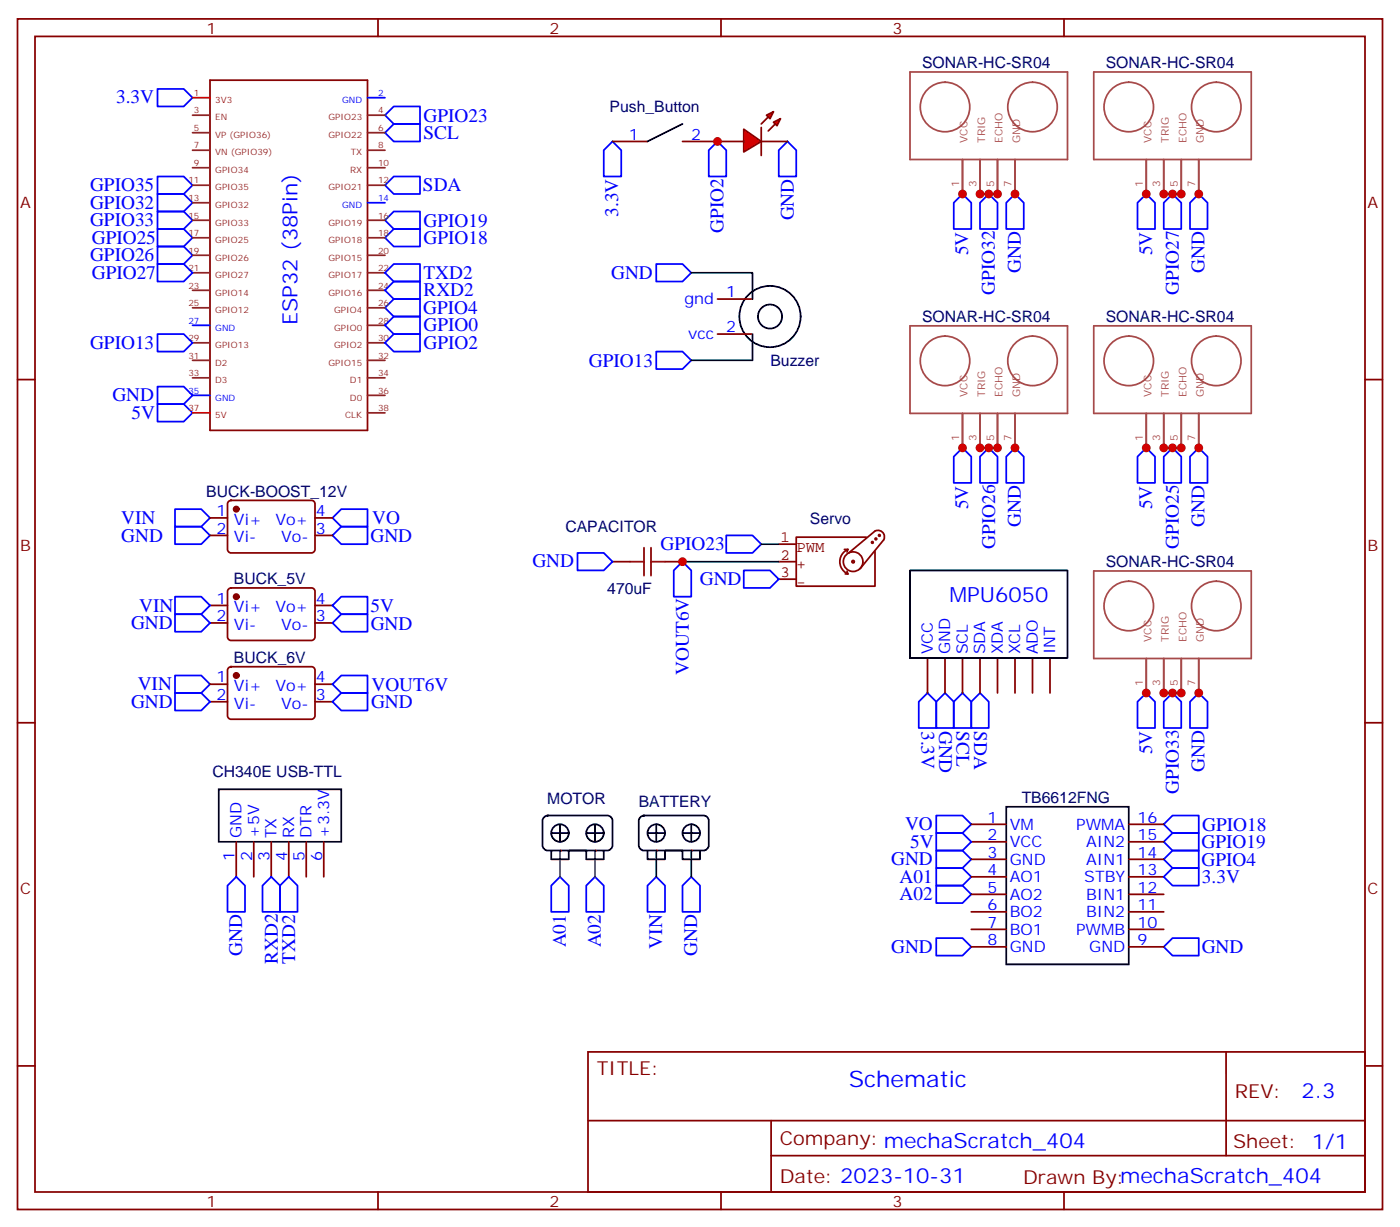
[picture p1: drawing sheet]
<svg xmlns="http://www.w3.org/2000/svg" width="282mm" height="247mm" viewBox="0 0 282 247" stroke-linecap="round" stroke-linejoin="round" font-family="sans-serif">
<g fill="none" stroke="#870000" stroke-width=".35">
<path d="M3.5 3.8h275.2v239.9h-275.2zM7.1 7.3h268.1v232.9h-268.1zM76.2 3.8v3.5M145.3 3.8v3.5M214.5 3.8v3.5M3.5 76.5h3.6M275.2 76.5h3.5M42.3 104.4h3.6M42.3 107.9h3.6M46.1 101l.5-.2h16.2a.71 .71 0 0 1 .7 .7v9.2a.76 .76 0 0 1-.7 .7h-16.2a.76 .76 0 0 1-.7-.7v-9.2zM63.5 104.4h3.5M63.5 107.9h3.5"/>
<path d="M123.5 113.2h3.5M134.1 113.2h3.5M187 132.6v7M190.5 132.6v7M194 132.6v7M197.6 132.6v7M201.1 132.6v7M204.6 132.6v7M208.1 132.6v7M211.7 132.6v7M3.5 145.6h3.6M275.2 145.6h3.5"/>
<path d="M195.8 166.1h7M195.8 169.6h7M195.8 173.1h7M195.8 176.7h7M227.5 166.1h7.1M227.5 169.6h7.1M227.5 173.1h7.1M227.5 176.7h7.1M195.8 180.2h7M195.8 183.7h7M195.8 187.3h7M195.8 190.8h7"/>
<path d="M227.5 180.2h7.1M227.5 183.7h7.1M227.5 187.3h7.1M227.5 190.8h7.1M3.5 214.8h3.6M118.5 211.9h156.7v28.3h-156.7zM247.2 212v20.9M275.2 214.8h3.5M118.6 225.8h156.4M155.4 232.9h119.6M155.4 225.8v14.1M76.2 240.2v3.5"/>
<path d="M145.3 240.2v3.5M214.5 240.2v3.5"/>
</g>
<g fill="none" stroke="#00f" stroke-width=".35">
<path d="M31.7 17.9h5.3l1.8 1.8-1.8 1.7h-5.3zM31.7 35.6h5.3l1.8 1.7-1.8 1.8h-5.3zM31.7 39.1h5.3l1.8 1.8-1.8 1.7h-5.3zM77.6 37.3l1.8-1.7h5.3v3.5h-5.3zM77.6 26.7l1.8-1.7h5.3v3.5h-5.3zM79.4 21.4h5.3v3.6h-5.3l-1.8-1.8zM123.5 28.5l1.7 1.8v5.3h-3.5v-5.3zM144.6 28.5l1.8 1.8v5.3h-3.5v-5.3zM158.7 28.5l1.8 1.8v5.3h-3.5v-5.3zM199.3 39.1l1.8 1.8v5.2h-3.5v-5.2zM204.6 39.1l1.8 1.8v5.2h-3.6v-5.2zM231.1 39.1l1.7 1.8v5.2h-3.5v-5.2z"/>
<path d="M236.4 39.1l1.7 1.8v5.2h-3.5v-5.2zM241.7 39.1l1.7 1.8v5.2h-3.5v-5.2zM31.7 46.1h5.3l1.8 1.8-1.8 1.8h-5.3zM31.7 49.7h5.3l1.8 1.7-1.8 1.8h-5.3zM31.7 42.6h5.3l1.8 1.8-1.8 1.7h-5.3zM77.6 47.9l1.8-1.8h5.3v3.6h-5.3zM77.6 44.4l1.8-1.8h5.3v3.5h-5.3zM192.3 40.9l1.7-1.8 1.8 1.8v5.2h-3.5zM31.7 77.9h5.3l1.8 1.8-1.8 1.7h-5.3zM77.6 62l1.8-1.7h5.3v3.5h-5.3zM31.7 81.4h5.3l1.8 1.8-1.8 1.7h-5.3zM192.3 92l1.7-1.8 1.8 1.8v5.3h-3.5z"/>
<path d="M199.3 90.2l1.8 1.8v5.3h-3.5v-5.3zM204.6 90.2l1.8 1.8v5.3h-3.6v-5.3zM231.1 90.2l1.7 1.8v5.3h-3.5v-5.3zM236.4 90.2l1.7 1.8v5.3h-3.5v-5.3zM241.7 90.2l1.7 1.8v5.3h-3.5v-5.3zM35.3 102.6h5.3l1.7 1.8-1.7 1.7h-5.3zM35.3 106.1h5.3l1.7 1.8-1.7 1.7h-5.3zM67 104.4l1.8-1.8h5.3v3.5h-5.3zM67 107.9l1.8-1.8h5.3v3.5h-5.3zM146.4 107.9h5.3l1.8 1.7-1.8 1.8h-5.3zM35.3 136.1h5.3l1.7 1.8-1.7 1.7h-5.3zM187 139.6l1.7 1.8v5.3h-3.5v-5.3z"/>
<path d="M197.6 139.6l1.7 1.8v5.3h-3.5v-5.3zM236.4 139.6l1.7 1.8v5.3h-3.5v-5.3zM241.7 139.6l1.7 1.8v5.3h-3.5v-5.3zM188.7 141.4l1.8-1.8 1.8 1.8v5.3h-3.6zM192.3 141.4l1.7-1.8 1.8 1.8v5.3h-3.5zM229.3 141.4l1.8-1.8 1.7 1.8v5.3h-3.5zM112.9 176.7l1.8 1.7v5.3h-3.6v-5.3zM119.9 176.7l1.8 1.7v5.3h-3.5v-5.3zM132.3 176.7l1.8 1.7v5.3h-3.6v-5.3zM139.3 176.7l1.8 1.7v5.3h-3.5v-5.3zM188.7 174.9h5.3l1.8 1.8-1.8 1.7h-5.3zM188.7 178.4h5.3l1.8 1.8-1.8 1.8h-5.3z"/>
<path d="M188.7 164.3h5.3l1.8 1.8-1.8 1.8h-5.3zM188.7 171.4h5.3l1.8 1.7-1.8 1.8h-5.3zM234.6 173.1l1.8-1.7h5.3v3.5h-5.3zM234.6 169.6l1.8-1.7h5.3v3.5h-5.3zM234.6 166.1l1.8-1.8h5.3v3.6h-5.3zM188.7 189h5.3l1.8 1.8-1.8 1.7h-5.3zM236.4 189h5.3v3.5h-5.3l-1.8-1.7z"/>
</g>
<circle cx="47.6" cy="102.6" r=".53" fill="#870000" stroke="#870000" stroke-width=".35"/>
<path d="M127 113.2h2.8M129.8 110.3v5.7M131.2 110.3v5.7M131.2 113.2h2.9" fill="none" stroke="#a10000" stroke-width=".35"/>
<g fill="none" stroke="#000" stroke-width=".35">
<path d="M183.4 114.9h31.8v17.7h-31.8zM109.6 164.8l.8-.5h12a1.06 1.06 0 0 1 1.1 1.1v4.9a1.13 1.13 0 0 1-1.1 1.1h-12a1.13 1.13 0 0 1-1-1.1v-4.9zM111.1 171.4v1.7h3.6v-1.7h3.5v1.7h3.5v-1.7M111.1 167.9h3.6M112.9 166.1v3.5M118.2 167.9h3.5M119.9 166.1v3.5M202.8 162.6h24.7v31.7h-24.7z"/>
<circle cx="112.9" cy="167.9" r="1.76"/>
<circle cx="119.9" cy="167.9" r="1.76"/>
</g>
<g fill="none" stroke="#850000" stroke-width=".35">
<path d="M157 109.6h3.5M157 113.2h3.5M157 116.7h3.5M170.2 110.7h.7M170.4 115.6h.5M170.7 115.1l.2 .5M170.9 110.7l-.2 .5M170.9 110.7a2.68 2.68 0 0 0-1.6 2.5 2.68 2.68 0 0 0 1.6 2.4M171.1 111.4l5.3-4.4a1.31 1.31 0 0 1 1.5 .2 1.31 1.31 0 0 1 .2 1.6l-4.7 5.8M172.2 113.2l-.2-.3-.3 .3 .3 .2 .2-.1M174 113.2a1.98 1.98 0 0 0-3-1.8 1.98 1.98 0 0 0-.1 3.4 1.98 1.98 0 0 0 3-1.5M174.6 108.2h-14.1v9.9h15.9v-7"/>
<path d="M176 109.3l-.1-.2-.2 .2 .2 .2 .1-.1M176.7 108.6l-.1-.2-.2 .2 .2 .2 .1-.1M177.4 107.9l-.1-.2-.2 .2 .2 .2 .1-.1"/>
</g>
<g fill="#870000">
<circle cx="119.9" cy="171.4" r=".18"/>
<circle cx="112.9" cy="171.4" r=".18"/>
</g>
<g fill="none" stroke="#000" stroke-width=".35">
<path d="M129 164.8l.8-.5h12a1.06 1.06 0 0 1 1.1 1.1v4.9a1.13 1.13 0 0 1-1.1 1.1h-12a1.13 1.13 0 0 1-1-1.1v-4.9zM130.5 171.4v1.7h3.6v-1.7h3.5v1.7h3.5v-1.7M130.5 167.9h3.6M132.3 166.1v3.5M137.6 167.9h3.5M139.3 166.1v3.5"/>
<circle cx="132.3" cy="167.9" r="1.76"/>
<circle cx="139.3" cy="167.9" r="1.76"/>
</g>
<g fill="#870000">
<circle cx="139.3" cy="171.4" r=".18"/>
<circle cx="132.3" cy="171.4" r=".18"/>
</g>
<path d="M123.5 28.5h7M137.6 28.5h7" fill="none" stroke="#870000" stroke-width=".35"/>
<path d="M137.6 25l-7.1 3.5" fill="none" stroke="#000" stroke-width=".35"/>
<g fill="none" stroke="#a64a4a" stroke-width=".35">
<path d="M183.4 14.5h31.8v17.6h-31.8zM220.5 14.5h31.7v17.6h-31.7zM194 32.1v7M197.6 32.1v7M201.1 32.1v7M204.6 32.1v7M231.1 32.1v7M234.6 32.1v7M238.1 32.1v7M241.7 32.1v7M183.4 65.7h31.8v17.6h-31.8zM220.5 65.7h31.7v17.6h-31.7z"/>
<path d="M194 83.3v6.9M197.6 83.3v6.9M201.1 83.3v6.9M204.6 83.3v6.9M231.1 83.3v6.9M234.6 83.3v6.9M238.1 83.3v6.9M241.7 83.3v6.9M220.5 115h31.7v17.7h-31.7zM231.1 132.7v6.9M234.6 132.7v6.9M238.1 132.7v6.9"/>
<path d="M241.7 132.7v6.9"/>
<circle cx="190.5" cy="21.6" r="5"/>
<circle cx="208.1" cy="21.6" r="5"/>
<circle cx="227.5" cy="21.6" r="5"/>
<circle cx="245.2" cy="21.6" r="5"/>
<circle cx="190.5" cy="72.7" r="5"/>
<circle cx="208.1" cy="72.7" r="5"/>
<circle cx="227.5" cy="72.7" r="5"/>
<circle cx="245.2" cy="72.7" r="5"/>
<circle cx="227.5" cy="122.1" r="5"/>
<circle cx="245.2" cy="122.1" r="5"/>
</g>
<path d="M42.3 16.1v70.6h31.8v-70.5h-31.8" fill="none" stroke="#900" stroke-width=".35"/>
<path d="M74.1 19.7h3.5M74.1 40.9h3.5M38.8 65.5h3.5M38.8 79.7h3.5M234.6 176.7l1.8-1.8h5.3v3.5h-5.3z" fill="none" stroke="#00f" stroke-width=".35"/>
<path d="M38.8 19.7h3.5M38.8 83.2h3.5" fill="none" stroke="#f00" stroke-width=".35"/>
<g fill="none" stroke="#8c2424" stroke-width=".35">
<path d="M38.8 23.2h3.5M38.8 26.7h3.5M38.8 30.3h3.5M38.8 33.8h3.5M38.8 37.3h3.5M74.1 23.2h3.5M74.1 26.7h3.5M74.1 30.3h3.5M74.1 33.8h3.5M74.1 37.3h3.5M38.8 40.9h3.5M38.8 44.4h3.5"/>
<path d="M38.8 47.9h3.5M38.8 51.4h3.5M38.8 55h3.5M38.8 58.5h3.5M74.1 44.4h3.5M74.1 47.9h3.5M74.1 51.4h3.5M74.1 55h3.5M74.1 58.5h3.5M38.8 62h3.5M38.8 69.1h3.5M38.8 72.6h3.5"/>
<path d="M38.8 76.1h3.5M74.1 62h3.5M74.1 65.5h3.5M74.1 69.1h3.5M74.1 72.6h3.5M74.1 76.1h3.5M74.1 79.7h3.5M74.1 83.2h3.5"/>
</g>
<g fill="#f00" stroke="#870000" stroke-width=".35">
<path d="M149.9 26l3.6 2.5-3.6 2.1z"/>
<path d="M153.5 25.7v5.6z"/>
</g>
<g fill="#870000" stroke="#870000" stroke-width=".35">
<path d="M153.5 25l1.4-1.4z"/>
<path d="M154.9 26.4l1.4-1.4z"/>
</g>
<g fill="#f00" stroke="#870000" stroke-width=".35">
<path d="M154.5 23.2l1.4-.7-.7 1.4z"/>
<path d="M155.9 24.6l1.4-.7-.7 1.4z"/>
</g>
<g fill="none" stroke="#870000" stroke-width=".35">
<path d="M144.6 28.5h5.3M153.5 28.5h5.2M144.6 60.3h7.1M144.6 67.3h7.1M46.1 118.7l.5-.2h16.2a.71 .71 0 0 1 .7 .7v9.1a.76 .76 0 0 1-.7 .7h-16.2a.76 .76 0 0 1-.7-.7v-9.1zM42.3 137.9h3.6M42.3 122h3.6M42.3 125.5h3.6M46.1 134.5l.5-.2h16.2a.71 .71 0 0 1 .7 .7v9.2a.76 .76 0 0 1-.7 .7h-16.2a.76 .76 0 0 1-.7-.7v-9.2zM63.5 137.9h3.5M63.5 122h3.5M63.5 125.5h3.5"/>
<path d="M42.3 141.4h3.6M63.5 141.4h3.5M47.6 169.6v7.1M51.2 169.6v7.1M54.7 169.6v7.1M58.2 169.6v7.1M61.7 169.6v7.1M65.3 169.6v7.1"/>
</g>
<g fill="none" stroke="#00f" stroke-width=".35">
<path d="M31.7 53.2h5.3l1.8 1.8-1.8 1.7h-5.3zM77.6 58.5l1.8-1.8h5.3v3.6h-5.3zM79.4 53.2h5.3v3.5h-5.3l-1.8-1.7zM132.3 53.2h5.3l1.7 1.8-1.7 1.7h-5.3zM31.7 67.3h5.3l1.8 1.8-1.8 1.7h-5.3zM77.6 65.5l1.8-1.7h5.3v3.5h-5.3zM77.6 69.1l1.8-1.8h5.3v3.5h-5.3zM132.3 70.8h5.3l1.7 1.8-1.7 1.8h-5.3zM116.4 111.4h5.3l1.8 1.8-1.8 1.7h-5.3zM137.6 113.2l1.7 1.7v5.3h-3.5v-5.3zM149.9 114.9h5.3l1.8 1.8-1.8 1.8h-5.3zM35.3 139.6h5.3l1.7 1.8-1.7 1.8h-5.3z"/>
<path d="M35.3 123.8h5.3l1.7 1.7-1.7 1.8h-5.3zM35.3 120.2h5.3l1.7 1.8-1.7 1.8h-5.3zM67 125.5l1.8-1.7h5.3v3.5h-5.3zM67 122l1.8-1.8h5.3v3.6h-5.3zM67 137.9l1.8-1.8h5.3v3.5h-5.3zM67 141.4l1.8-1.8h5.3v3.6h-5.3zM47.6 176.7l1.8 1.7v5.3h-3.5v-5.3zM54.7 176.7l1.7 1.7v5.3h-3.5v-5.3zM58.2 176.7l1.8 1.7v5.3h-3.6v-5.3zM188.7 167.9h5.3l1.8 1.7-1.8 1.8h-5.3z"/>
</g>
<g fill="none" stroke="#000" stroke-width=".35">
<path d="M44.1 159h24.7v10.6h-24.7z"/>
<circle cx="155.2" cy="63.8" r="6.2"/>
<circle cx="155.2" cy="63.8" r="2.43"/>
</g>
<g fill="none" stroke="#008700" stroke-width=".35">
<path d="M197.6 39.1h3.5M234.6 39.1h3.5M139.3 55h12.4v5.3M151.7 67.3v5.3h-12.4M197.6 90.2h3.5M234.6 90.2h3.5M137.6 113.2h19.4M153.5 109.6h3.5M234.6 139.6h3.5M112.9 171.4v5.3M119.9 171.4v5.3M132.3 171.4v5.3"/>
<path d="M139.3 171.4v5.3"/>
</g>
<g fill="#870000" stroke="#870000" stroke-width=".35">
<circle cx="47.6" cy="136.1" r=".53"/>
<circle cx="47.6" cy="120.2" r=".53"/>
</g>
<g fill="#c00">
<circle cx="231.1" cy="90.2" r=".88"/>
<circle cx="234.6" cy="139.6" r=".88"/>
<circle cx="234.6" cy="90.2" r=".88"/>
<circle cx="197.6" cy="90.2" r=".88"/>
<circle cx="234.6" cy="39.1" r=".88"/>
<circle cx="197.6" cy="39.1" r=".88"/>
<circle cx="231.1" cy="39.1" r=".88"/>
<circle cx="194" cy="39.1" r=".88"/>
<circle cx="194" cy="90.2" r=".88"/>
<circle cx="231.1" cy="139.6" r=".88"/>
<circle cx="241.7" cy="139.6" r=".88"/>
<circle cx="204.6" cy="90.2" r=".88"/>
<circle cx="241.7" cy="90.2" r=".88"/>
<circle cx="241.7" cy="39.1" r=".88"/>
<circle cx="204.6" cy="39.1" r=".88"/>
<circle cx="144.6" cy="28.5" r=".88"/>
<circle cx="201.1" cy="39.1" r=".88"/>
<circle cx="199.3" cy="39.1" r=".88"/>
<circle cx="236.4" cy="39.1" r=".88"/>
<circle cx="238.1" cy="39.1" r=".88"/>
<circle cx="199.3" cy="90.2" r=".88"/>
<circle cx="201.1" cy="90.2" r=".88"/>
<circle cx="236.4" cy="90.2" r=".88"/>
<circle cx="238.1" cy="90.2" r=".88"/>
<circle cx="236.4" cy="139.6" r=".88"/>
<circle cx="238.1" cy="139.6" r=".88"/>
<circle cx="137.6" cy="113.2" r=".88"/>
</g>
<text font-size="4.6" fill="#00f" x="171.1" y="219">Schematic</text>
<g font-size="4.2" fill="#00f">
<text x="60" y="65.5" transform="rotate(-90 60 65.5)">ESP32 (38Pin)</text>
<text x="191.4" y="121.4">MPU6050</text>
<text x="262.3" y="221.2">2.3</text>
</g>
<g font-size="3.9" fill="#00f">
<text x="23.4" y="20.8">3.3V</text>
<text x="85.4" y="24.5">GPIO23</text>
<text x="85.4" y="28">SCL</text>
<text x="18.2" y="38.5">GPIO35</text>
<text x="85.3" y="38.5">SDA</text>
<text x="18.2" y="45.6">GPIO33</text>
<text x="18.2" y="42.1">GPIO32</text>
<text x="85.4" y="45.7">GPIO19</text>
<text x="124.6" y="43.7" transform="rotate(-90 124.6 43.7)">3.3V</text>
<text x="145.8" y="46.9" transform="rotate(-90 145.8 46.9)">GPIO2</text>
<text x="160" y="44.4" transform="rotate(-90 160 44.4)">GND</text>
<text x="18.2" y="52.6">GPIO26</text>
<text x="18.5" y="49.1">GPIO25</text>
<text x="85.4" y="49.2">GPIO18</text>
<text x="195.2" y="51.4" transform="rotate(-90 195.2 51.4)">5V</text>
<text x="232.2" y="51.4" transform="rotate(-90 232.2 51.4)">5V</text>
<text x="18.5" y="56.2">GPIO27</text>
<text x="85.4" y="59.7">RXD2</text>
<text x="85.4" y="56.2">TXD2</text>
<text x="123.2" y="56.1">GND</text>
<text x="200.5" y="59.4" transform="rotate(-90 200.5 59.4)">GPIO32</text>
<text x="205.8" y="55" transform="rotate(-90 205.8 55)">GND</text>
<text x="237.6" y="59.4" transform="rotate(-90 237.6 59.4)">GPIO27</text>
<text x="242.8" y="55" transform="rotate(-90 242.8 55)">GND</text>
<text x="85.3" y="63.2">GPIO4</text>
<text x="18.2" y="70.3">GPIO13</text>
<text x="85.4" y="70.3">GPIO2</text>
<text x="85.4" y="66.7">GPIO0</text>
<text x="118.7" y="73.9">GPIO13</text>
<text x="22.7" y="80.8">GND</text>
<text x="26.5" y="84.4">5V</text>
<text x="24.4" y="105.6">VIN</text>
<text x="75" y="105.7">VO</text>
<text x="195.2" y="102.6" transform="rotate(-90 195.2 102.6)">5V</text>
<text x="205.8" y="106.1" transform="rotate(-90 205.8 106.1)">GND</text>
<text x="232.2" y="102.6" transform="rotate(-90 232.2 102.6)">5V</text>
<text x="242.8" y="106.1" transform="rotate(-90 242.8 106.1)">GND</text>
<text x="24.4" y="109.1">GND</text>
<text x="74.7" y="109.1">GND</text>
<text x="133.2" y="110.8">GPIO23</text>
<text x="200.6" y="110.5" transform="rotate(-90 200.6 110.5)">GPIO26</text>
<text x="237.6" y="110.5" transform="rotate(-90 237.6 110.5)">GPIO25</text>
<text x="107.3" y="114.3">GND</text>
<text x="141.1" y="117.9">GND</text>
<text x="28.1" y="123.3">VIN</text>
<text x="74.7" y="123.3">5V</text>
<text x="26.4" y="126.7">GND</text>
<text x="74.7" y="126.9">GND</text>
<text x="138.8" y="136" transform="rotate(-90 138.8 136)">VOUT6V</text>
<text x="26.4" y="142.6">GND</text>
<text x="27.8" y="139.1">VIN</text>
<text x="74.8" y="142.7">GND</text>
<text x="74.9" y="139.2">VOUT6V</text>
<text x="185.8" y="147.3" transform="rotate(90 185.8 147.3)">3.3V</text>
<text x="189.3" y="147.3" transform="rotate(90 189.3 147.3)">GND</text>
<text x="192.8" y="147.3" transform="rotate(90 192.8 147.3)">SCL</text>
<text x="196.4" y="147.3" transform="rotate(90 196.4 147.3)">SDA</text>
<text x="232.2" y="152" transform="rotate(-90 232.2 152)">5V</text>
<text x="242.8" y="155.5" transform="rotate(-90 242.8 155.5)">GND</text>
<text x="237.6" y="159.9" transform="rotate(-90 237.6 159.9)">GPIO33</text>
<text x="182.4" y="167.3">VO</text>
<text x="242.4" y="167.4">GPIO18</text>
<text x="183.5" y="170.8">5V</text>
<text x="242.2" y="170.9">GPIO19</text>
<text x="179.6" y="174.3">GND</text>
<text x="181.4" y="177.8">A01</text>
<text x="242.2" y="174.5">GPIO4</text>
<text x="242.3" y="178">3.3V</text>
<text x="181.4" y="181.4">A02</text>
<text x="114.1" y="190.9" transform="rotate(-90 114.1 190.9)">A01</text>
<text x="121.1" y="190.9" transform="rotate(-90 121.1 190.9)">A02</text>
<text x="133.5" y="191.1" transform="rotate(-90 133.5 191.1)">VIN</text>
<text x="179.6" y="191.9">GND</text>
<text x="48.8" y="192.6" transform="rotate(-90 48.8 192.6)">GND</text>
<text x="56" y="194.1" transform="rotate(-90 56 194.1)">RXD2</text>
<text x="59.5" y="194.2" transform="rotate(-90 59.5 194.2)">TXD2</text>
<text x="140.5" y="192.6" transform="rotate(-90 140.5 192.6)">GND</text>
<text x="242.3" y="192.1">GND</text>
</g>
<g font-size="3.9" fill="#800">
<text x="120.3" y="216.5">TITLE:</text>
<text x="248.9" y="221.2">REV:</text>
<text x="157.2" y="230.7">Company: mechaScratch_404</text>
<text x="248.6" y="231.4">Sheet: 1/1</text>
<text x="157.2" y="238.4">Date: 2023-10-31</text>
<text x="206.2" y="238.5">Drawn By:mechaScratch_404</text>
</g>
<g font-size="3.2" fill="#800">
<text x="41.6" y="6.8">1</text>
<text x="110.8" y="6.8">2</text>
<text x="179.9" y="6.8">3</text>
<text x="4.1" y="41.9">A</text>
<text x="275.7" y="41.9">A</text>
<text x="4.1" y="111.1">B</text>
<text x="275.7" y="111.1">B</text>
<text x="4.1" y="180.2">C</text>
<text x="275.7" y="180.2">C</text>
<text x="41.6" y="243.2">1</text>
<text x="110.8" y="243.2">2</text>
<text x="179.9" y="243.2">3</text>
</g>
<g font-size="3.2" fill="#000080">
<text x="185.9" y="13.7">SONAR-HC-SR04</text>
<text x="222.9" y="13.7">SONAR-HC-SR04</text>
<text x="122.9" y="22.6">Push_Button</text>
<text x="185.9" y="64.8">SONAR-HC-SR04</text>
<text x="222.9" y="64.8">SONAR-HC-SR04</text>
<text x="155.3" y="73.7">Buzzer</text>
<text x="41.6" y="100.1">BUCK-BOOST_12V</text>
<text x="114" y="107.3">CAPACITOR</text>
<text x="163.3" y="105.5">Servo</text>
<text x="47.1" y="117.7">BUCK_5V</text>
<text x="122.4" y="119.6">470uF</text>
<text x="222.9" y="114.2">SONAR-HC-SR04</text>
<text x="47.2" y="133.7">BUCK_6V</text>
<text x="42.8" y="156.6">CH340E USB-TTL</text>
<text x="110.3" y="162">MOTOR</text>
<text x="206" y="161.9">TB6612FNG</text>
<text x="128.8" y="162.6">BATTERY</text>
</g>
<g font-size="3.2" fill="#00f">
<text x="126.7" y="28.2">1</text>
<text x="139.3" y="28.2">2</text>
<text x="146.4" y="59.9">1</text>
<text x="138" y="61.3">gnd</text>
<text x="138.8" y="68.4">vcc</text>
<text x="146.4" y="67">2</text>
<text x="43.7" y="104">1</text>
<text x="43.7" y="107.5">2</text>
<text x="47.2" y="105.8">Vi+</text>
<text x="55.5" y="105.8">Vo+</text>
<text x="63.7" y="107.5">3</text>
<text x="63.7" y="104">4</text>
<text x="47.2" y="109.3">Vi-</text>
<text x="56.7" y="109.3">Vo-</text>
<text x="43.7" y="121.6">1</text>
<text x="43.7" y="125.2">2</text>
<text x="47.2" y="123.4">Vi+</text>
<text x="55.5" y="123.4">Vo+</text>
<text x="63.7" y="125.2">3</text>
<text x="63.7" y="121.6">4</text>
<text x="47.2" y="126.9">Vi-</text>
<text x="56.7" y="126.9">Vo-</text>
<text x="188" y="131.9" transform="rotate(-90 188 131.9)">VCC</text>
<text x="191.6" y="131.9" transform="rotate(-90 191.6 131.9)">GND</text>
<text x="195.1" y="131.9" transform="rotate(-90 195.1 131.9)">SCL</text>
<text x="198.6" y="131.9" transform="rotate(-90 198.6 131.9)">SDA</text>
<text x="202.1" y="131.9" transform="rotate(-90 202.1 131.9)">XDA</text>
<text x="205.7" y="131.9" transform="rotate(-90 205.7 131.9)">XCL</text>
<text x="209.2" y="131.9" transform="rotate(-90 209.2 131.9)">ADO</text>
<text x="212.7" y="131.9" transform="rotate(-90 212.7 131.9)">INT</text>
<text x="43.7" y="137.5">1</text>
<text x="63.7" y="137.5">4</text>
<text x="43.7" y="141">2</text>
<text x="47.2" y="139.3">Vi+</text>
<text x="47.2" y="142.8">Vi-</text>
<text x="55.5" y="139.3">Vo+</text>
<text x="56.7" y="142.8">Vo-</text>
<text x="63.7" y="141">3</text>
<text x="199.1" y="165.7">1</text>
<text x="203.6" y="167.1">VM</text>
<text x="216.9" y="167.1">PWMA</text>
<text x="229.3" y="165.7">16</text>
<text x="47.3" y="173.4" transform="rotate(-90 47.3 173.4)">1</text>
<text x="48.7" y="168.9" transform="rotate(-90 48.7 168.9)">GND</text>
<text x="50.8" y="173.4" transform="rotate(-90 50.8 173.4)">2</text>
<text x="52.2" y="168.9" transform="rotate(-90 52.2 168.9)">+5V</text>
<text x="54.3" y="173.4" transform="rotate(-90 54.3 173.4)">3</text>
<text x="55.7" y="168.9" transform="rotate(-90 55.7 168.9)">TX</text>
<text x="57.9" y="173.4" transform="rotate(-90 57.9 173.4)">4</text>
<text x="59.3" y="168.9" transform="rotate(-90 59.3 168.9)">RX</text>
<text x="61.4" y="173.4" transform="rotate(-90 61.4 173.4)">5</text>
<text x="62.8" y="168.9" transform="rotate(-90 62.8 168.9)">DTR</text>
<text x="64.9" y="173.4" transform="rotate(-90 64.9 173.4)">6</text>
<text x="66.3" y="168.9" transform="rotate(-90 66.3 168.9)">+3.3V</text>
<text x="199.1" y="169.3">2</text>
<text x="199.1" y="172.8">3</text>
<text x="203.6" y="170.7">VCC</text>
<text x="218.9" y="170.7">AIN2</text>
<text x="229.3" y="172.8">14</text>
<text x="229.3" y="169.3">15</text>
<text x="199.1" y="176.3">4</text>
<text x="199.1" y="179.8">5</text>
<text x="203.6" y="174.2">GND</text>
<text x="203.6" y="177.7">AO1</text>
<text x="218.6" y="177.7">STBY</text>
<text x="218.9" y="174.2">AIN1</text>
<text x="229.3" y="179.8">12</text>
<text x="229.3" y="176.3">13</text>
<text x="199.1" y="183.4">6</text>
<text x="203.6" y="181.3">AO2</text>
<text x="203.6" y="184.8">BO2</text>
<text x="218.9" y="184.8">BIN2</text>
<text x="218.9" y="181.3">BIN1</text>
<text x="229.3" y="183.4">11</text>
<text x="199.1" y="186.9">7</text>
<text x="199.1" y="190.4">8</text>
<text x="203.6" y="188.3">BO1</text>
<text x="203.6" y="191.8">GND</text>
<text x="216.9" y="188.3">PWMB</text>
<text x="219.6" y="191.8">GND</text>
<text x="229.3" y="190.4">9</text>
<text x="229.3" y="186.9">10</text>
</g>
<g font-size="3.2" fill="#840000">
<text x="157.3" y="109.3">1</text>
<text x="157.3" y="112.8">2</text>
<text x="160.5" y="111.1">PWM</text>
<text x="157.3" y="116.3">3</text>
<text x="160.5" y="114.7">+</text>
<text x="160.5" y="118.2">-</text>
</g>
<g font-size="2.1" fill="#a54b4b">
<text x="195.1" y="28.8" transform="rotate(-90 195.1 28.8)">VCC</text>
<text x="198.6" y="28.8" transform="rotate(-90 198.6 28.8)">TRIG</text>
<text x="202.1" y="28.8" transform="rotate(-90 202.1 28.8)">ECHO</text>
<text x="205.7" y="28.8" transform="rotate(-90 205.7 28.8)">GND</text>
<text x="232.1" y="28.8" transform="rotate(-90 232.1 28.8)">VCC</text>
<text x="235.6" y="28.8" transform="rotate(-90 235.6 28.8)">TRIG</text>
<text x="239.2" y="28.8" transform="rotate(-90 239.2 28.8)">ECHO</text>
<text x="242.7" y="28.8" transform="rotate(-90 242.7 28.8)">GND</text>
<text x="193.3" y="37.8" transform="rotate(-90 193.3 37.8)">1</text>
<text x="196.9" y="37.8" transform="rotate(-90 196.9 37.8)">3</text>
<text x="200.4" y="37.8" transform="rotate(-90 200.4 37.8)">5</text>
<text x="203.9" y="37.8" transform="rotate(-90 203.9 37.8)">7</text>
<text x="230.4" y="37.8" transform="rotate(-90 230.4 37.8)">1</text>
<text x="233.9" y="37.8" transform="rotate(-90 233.9 37.8)">3</text>
<text x="237.4" y="37.8" transform="rotate(-90 237.4 37.8)">5</text>
<text x="241" y="37.8" transform="rotate(-90 241 37.8)">7</text>
<text x="195.1" y="79.9" transform="rotate(-90 195.1 79.9)">VCC</text>
<text x="198.6" y="79.9" transform="rotate(-90 198.6 79.9)">TRIG</text>
<text x="202.1" y="79.9" transform="rotate(-90 202.1 79.9)">ECHO</text>
<text x="205.7" y="79.9" transform="rotate(-90 205.7 79.9)">GND</text>
<text x="232.1" y="79.9" transform="rotate(-90 232.1 79.9)">VCC</text>
<text x="235.6" y="79.9" transform="rotate(-90 235.6 79.9)">TRIG</text>
<text x="239.2" y="79.9" transform="rotate(-90 239.2 79.9)">ECHO</text>
<text x="242.7" y="79.9" transform="rotate(-90 242.7 79.9)">GND</text>
<text x="193.3" y="88.9" transform="rotate(-90 193.3 88.9)">1</text>
<text x="196.9" y="88.9" transform="rotate(-90 196.9 88.9)">3</text>
<text x="200.4" y="88.9" transform="rotate(-90 200.4 88.9)">5</text>
<text x="203.9" y="88.9" transform="rotate(-90 203.9 88.9)">7</text>
<text x="230.4" y="88.9" transform="rotate(-90 230.4 88.9)">1</text>
<text x="233.9" y="88.9" transform="rotate(-90 233.9 88.9)">3</text>
<text x="237.4" y="88.9" transform="rotate(-90 237.4 88.9)">5</text>
<text x="241" y="88.9" transform="rotate(-90 241 88.9)">7</text>
<text x="232.1" y="129.3" transform="rotate(-90 232.1 129.3)">VCC</text>
<text x="235.6" y="129.3" transform="rotate(-90 235.6 129.3)">TRIG</text>
<text x="239.2" y="129.3" transform="rotate(-90 239.2 129.3)">ECHO</text>
<text x="242.7" y="129.3" transform="rotate(-90 242.7 129.3)">GND</text>
<text x="230.4" y="138.3" transform="rotate(-90 230.4 138.3)">1</text>
<text x="233.9" y="138.3" transform="rotate(-90 233.9 138.3)">3</text>
<text x="237.4" y="138.3" transform="rotate(-90 237.4 138.3)">5</text>
<text x="241" y="138.3" transform="rotate(-90 241 138.3)">7</text>
</g>
<g font-size="1.8" fill="#f00">
<text x="39.1" y="19.3">1</text>
<text x="43.4" y="20.7">3V3</text>
<text x="38" y="82.8">37</text>
<text x="43.4" y="84.2">5V</text>
</g>
<g font-size="1.8" fill="#8d2323">
<text x="39.1" y="22.9">3</text>
<text x="76.2" y="22.9">4</text>
<text x="39.1" y="26.4">5</text>
<text x="39.1" y="29.9">7</text>
<text x="43.4" y="24.3">EN</text>
<text x="43.4" y="27.8">VP (GPIO36)</text>
<text x="66.2" y="24.3">GPIO23</text>
<text x="66.2" y="27.8">GPIO22</text>
<text x="76.2" y="26.4">6</text>
<text x="76.2" y="29.9">8</text>
<text x="39.1" y="33.4">9</text>
<text x="43.4" y="31.3">VN (GPIO39)</text>
<text x="43.4" y="34.9">GPIO34</text>
<text x="70.6" y="34.9">RX</text>
<text x="70.7" y="31.3">TX</text>
<text x="76.2" y="33.4">10</text>
<text x="38" y="37">11</text>
<text x="38" y="40.5">13</text>
<text x="43.4" y="38.4">GPIO35</text>
<text x="43.4" y="41.9">GPIO32</text>
<text x="66.2" y="38.4">GPIO21</text>
<text x="76.2" y="37">12</text>
<text x="38" y="44">15</text>
<text x="38" y="47.6">17</text>
<text x="43.4" y="45.4">GPIO33</text>
<text x="66.2" y="45.4">GPIO19</text>
<text x="76.2" y="44">16</text>
<text x="76.2" y="47.6">18</text>
<text x="38" y="51.1">19</text>
<text x="43.4" y="49">GPIO25</text>
<text x="43.4" y="52.5">GPIO26</text>
<text x="66.2" y="49">GPIO18</text>
<text x="66.2" y="52.5">GPIO15</text>
<text x="76.2" y="51.1">20</text>
<text x="38" y="54.6">21</text>
<text x="38" y="58.1">23</text>
<text x="43.4" y="56">GPIO27</text>
<text x="43.4" y="59.5">GPIO14</text>
<text x="66.2" y="56">GPIO17</text>
<text x="66.2" y="59.5">GPIO16</text>
<text x="76.2" y="54.6">22</text>
<text x="76.2" y="58.1">24</text>
<text x="38" y="61.7">25</text>
<text x="43.4" y="63.1">GPIO12</text>
<text x="67.3" y="63.1">GPIO4</text>
<text x="76.2" y="61.7">26</text>
<text x="76.2" y="65.2">28</text>
<text x="38" y="68.7">29</text>
<text x="43.4" y="70.1">GPIO13</text>
<text x="67.3" y="66.6">GPIO0</text>
<text x="67.3" y="70.1">GPIO2</text>
<text x="76.2" y="68.7">30</text>
<text x="38" y="72.2">31</text>
<text x="38" y="75.8">33</text>
<text x="43.4" y="73.7">D2</text>
<text x="43.4" y="77.2">D3</text>
<text x="66.2" y="73.7">GPIO15</text>
<text x="70.5" y="77.2">D1</text>
<text x="76.2" y="72.2">32</text>
<text x="76.2" y="75.8">34</text>
<text x="70.5" y="80.7">D0</text>
<text x="76.2" y="79.3">36</text>
<text x="76.2" y="82.8">38</text>
<text x="69.6" y="84.2">CLK</text>
</g>
<g font-size="1.8" fill="#00f">
<text x="69" y="20.7">GND</text>
<text x="76.2" y="19.3">2</text>
<text x="69" y="41.9">GND</text>
<text x="76.2" y="40.5">14</text>
<text x="38" y="65.2">27</text>
<text x="43.4" y="66.6">GND</text>
<text x="38" y="79.3">35</text>
<text x="43.4" y="80.7">GND</text>
</g>
</svg>
